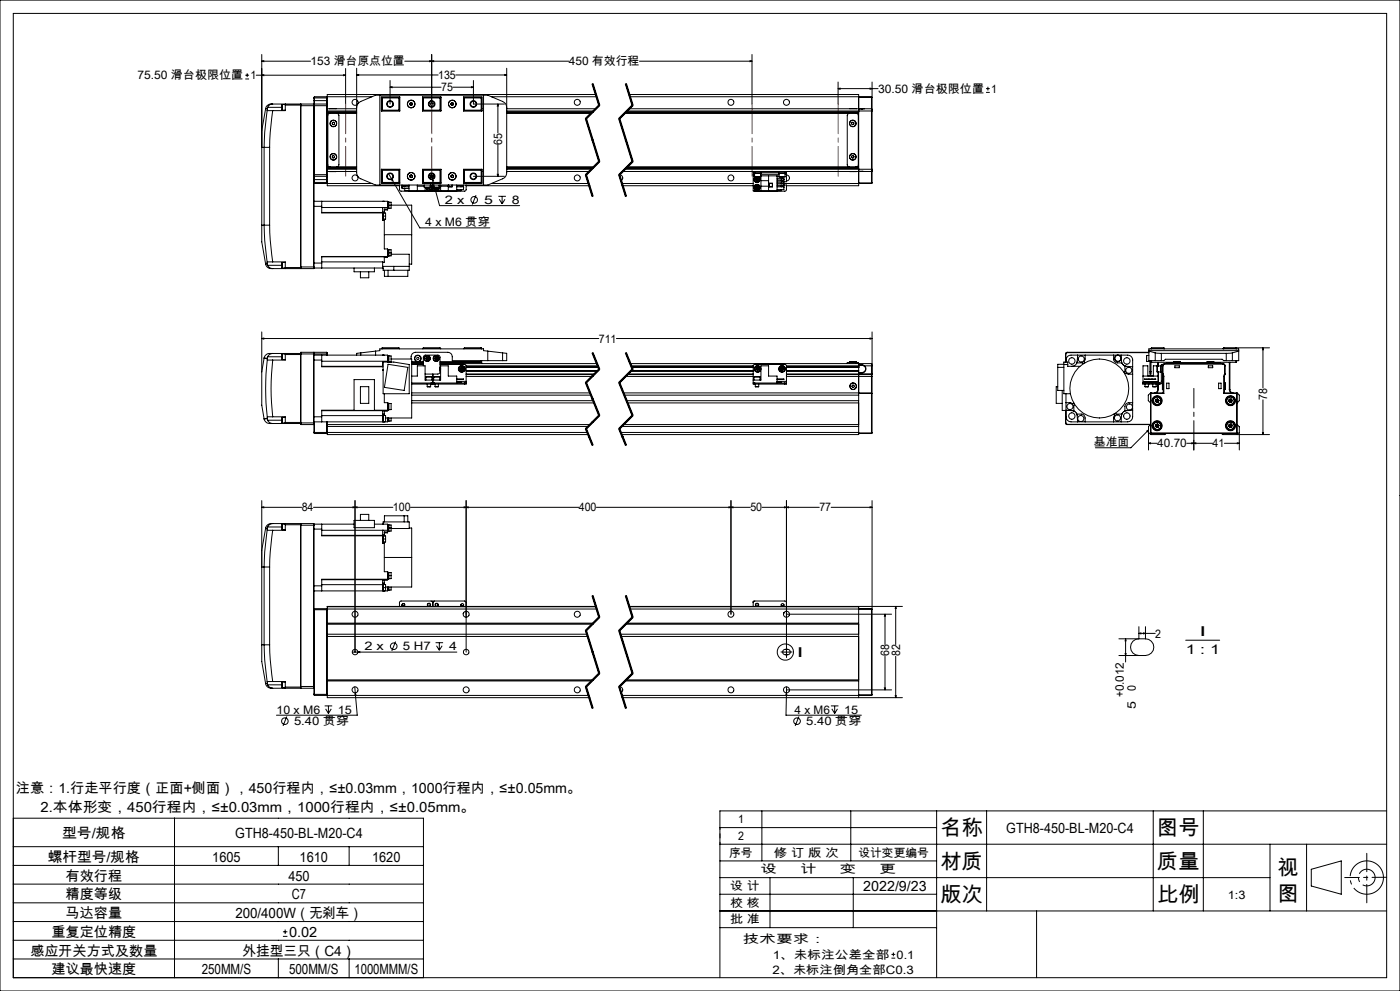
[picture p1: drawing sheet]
<svg xmlns="http://www.w3.org/2000/svg" width="420mm" height="297mm" viewBox="0 0 420 297" stroke-linecap="round" stroke-linejoin="round" font-family="sans-serif">
<g fill="none" stroke="#000" stroke-width=".3">
<path d="M0 0h420v297h-420zM4 4h412v289h-412zM78.5 18.3l.6-.1v.3zM78.5 18.3h14.7M78.5 16.3v51.2M128.9 18.2l.6 .1-.6 .2zM129.5 18.3l.6-.1v.3zM129.5 16.3v14.9M170.6 18.3h-49.2M191.8 18.3h33.8M225 18.2l.6 .1-.6 .2zM225.6 16.3v14.9"/>
<path d="M73.6 23.7h1.1M73.6 22.5h1.1M74.2 22v1.1M76.9 22.5h26.8M78.5 22.5l.6-.1v.3zM79.7 32.6l-1.2 6.6v5h.7M79.7 32.6h.5M80.2 33.1l-.8 6.5-.2 4.6M80.2 33.1l1.6 .1M80.2 32.6v.5M80.3 32.2l-.1 .4M80.3 32.2h4.3"/>
<path d="M81.8 31.2h-.3a1.65 1.65 0 0 0-1.8 1.4M81.8 33.2l-.7 6.5-.2 4.5M81.8 31.2l8.4 .1M81.8 31.2l-.8 .2-.7 .8M84.6 31.3v1.7M84.6 31.3h1M84.6 33h1M85.6 31.2v.3M85.6 31.5v1.7h-3.8M85.6 31.5h4.6M90.2 31.3v.4M90.2 31.7v48.3"/>
<path d="M90.2 31.7h8M90.3 31.2v49.3M90.3 31.2h3.8M90.3 31.2l-.1 .1M94.1 31.2v49.3M94.1 31.2l.1 .1M94.2 31.3v48.7M94.2 30.2v1.1M94.2 29.4h4M94.2 30.2h4M94.3 31.2v21.6M94.3 29v2.2"/>
<path d="M94.3 31.2h3.7M94.3 29l-.1 1.2M94.3 29h3.7M94.3 31.2l-.1 .1M98 31.2v21.6M98 29v2.2M98 31.2l.2 .1M98 29l.2 .2M98.2 31.3v.4M98.2 31.7v20.6M98.2 34h8.8M98.2 33.7h8.8"/>
<path d="M98.2 32.6h8.8M98.2 29h13.4M98.2 33.3h8.8M98.2 33.6h8.8M98.8 32.6h2.1M99 34l-.5 .2-.1 .3v15l.1 .3 .5 .2M99.7 36.8l.3-.2 .4 .3-.1 .3-.3 .2-.3-.3zM101 34l.5 .2 .2 .3v15l-.2 .3-.5 .2M103.1 22.4l.6 .1-.6 .2zM103.7 20.5v10.7M107 22.5l.6-.2v.3zM107 20.5v31.6l.9 1.3 4.8 2.1h33.6l5.1-2.3 .6-1.5v-31.2"/>
<path d="M107 22.5h24.4M107 32.2l.4-1.1 .5-.5 4.8-2.1h33.6l4.8 2.1 .6 .5 .3 1.1M113.9 28.5v27M114.4 32.6h.1M114.4 29.1h5.5v4.2h-5.5zM114.5 29.3v4M114.5 29.3h5.2M114.7 29.2v4M114.7 29.2h5.2M114.7 33.2h5.2M114.7 29.2l-.2 .1M117 26.1l.6-.1v.3z"/>
<path d="M117 24.1v7.1M117 26.1h15.3M119.7 29.3l.1-.1v4l-.1-.2M119.7 33h-5.2l.2 .2M119.7 29.3v3.7M123 31.4l.3 .1M123 31v.4M123.3 30.8l.4 .2M123.3 30.8l-.3 .2M123.7 31.4l-.4 .1M123.7 31v.4M126.8 29.1h5.5v4.2h-5.5z"/>
<path d="M126.8 29.2h5.5M126.8 33.2h5.5M127 29.3v3.7M127 29.3l-.1-.1v4l.1-.2M127 33h5M127 29.3h5M132 29.3l.2-.1v4l-.2-.2M132 29.3v3.7M135.4 31.4l.3 .1M135.4 31v.4M135.7 30.8l.3 .2M135.7 30.8l-.3 .2"/>
<path d="M135.9 26.1h6.1M136 31.4l-.3 .1M136 31v.4M136.7 22.5h15.3M139.1 29.1h5.5v4.2h-5.5zM139.1 29.2h5.3M139.1 33.2h5.3M139.3 29.3v3.7M139.3 29.3l-.1-.1v4l.1-.2M139.3 33h5.2l-.1 .2M139.3 29.3h5.2M141.4 26l.6 .1-.6 .2z"/>
<path d="M142 24.1v7.1h9.3M144.4 29.2v4M144.4 29.2l.1 .1M144.5 29.3v4M144.5 32.6h.1M145.1 28.5v27M147.5 29h31.5M149.4 31.2l.1 .6h-.3zM149.4 31.2v8.6M151.4 22.3l.6 .2-.6 .1zM152 34h25.3M152 33.7h25.6"/>
<path d="M152 32.6h26.8M152 33.3h26.1M152 33.6h25.7M175.6 35.6l4 12.9M175.9 35.5l4 12.8M177.6 25.2l2 6.4M177.8 25.1l2 6.5-4 4 4 12.8-4 4 2 6.4M177.9 25.1l2 6.4M178.8 28.3h-80.6v3M179.6 31.4l-4 4M179.9 31.7l-4 4M185.6 35.6l4 12.9"/>
<path d="M185.9 35.5l4 12.8M187.3 34h70.3M187.6 25.2l2 6.4M187.6 33.7h70M187.7 33.6h69.9M187.8 25.1l2 6.5-4 4 4 12.8-4 4M187.9 25.1l2 6.4M188.1 33.3h73.3M188.7 28.3h68.9v5M188.7 32.6h69.9M188.9 29h72.5M189.6 31.4l-4 4"/>
<path d="M189.9 31.7l-4 4M251.4 26.6l.6-.2v.3zM251.4 26.6h12M251.4 24.6v6.6M254.8 34l-.4 .2-.2 .3v15l.2 .3 .4 .2M255 32.6h1.9M255.5 36.8l.4-.2 .3 .2v.4l-.4 .2-.3-.3zM256.8 34l.5 .2 .2 .3v15l-.2 .3-.5 .2M257.6 33.3v17.4M257.6 29.2h3.8M258.6 32.7h-1v.6M258.6 32.6h.7"/>
<path d="M258.6 32.6v.1M259.3 32.6l-.7 .1M259.3 32.6h2.1M261 26.4l.6 .2-.6 .1zM261.4 33.3h.2M261.4 32.6v.7M261.4 32.6l.2 .2M261.4 29l.2 .2h-.2M261.4 29v.2M261.4 29.2v3.4M261.4 33.3v17.4M261.6 24.6v8.2"/>
<path d="M261.6 32.8v.5M261.6 33.3v17.4M295.8 27.7h1.1M295.8 26.6h1.1M296.4 26v1.1M79.2 44.2h1.7M79.2 44.2v23.3M80.9 44.2v23.3M94.2 54.6h4M94.2 52.3h4M94.2 52.7l.1 .1M94.2 53.8h4"/>
<path d="M94.2 54.8l.1 .2M94.3 52.8v2.2M94.3 52.8h3.7M94.3 55h3.7M98 52.8v2.2M98.2 52.3v.4M98.2 52.7v3h21.6M98.2 50h8.8M98.2 50.3h8.8M98.2 51.4h8.8M98.2 55h13.4M98.2 50.7h8.8"/>
<path d="M98.2 50.4h8.8M98.2 52.7l-.2 .1M98.2 54.8l-.2 .2M98.8 51.4h2.1M99.7 46.7l.4-.1 .3 .3-.1 .4-.4 .1-.2-.3zM114.4 51.4h.1M114.4 50.7h5.5v4.2h-5.5zM114.5 50.7v4M114.5 54.7h5.2M114.5 54.7l.2 .1M114.7 50.8v4M114.7 54.8h5.2"/>
<path d="M114.7 50.8l-.2 .2h5.2M114.7 50.8h5.2M116.6 52.1l.8 1.4M117.4 53.5l.5 .5-.3 .1zM117.4 53.5l8.5 14.8h21.1M119.7 51l.1-.2v4l-.1-.1M119.7 51v3.7M119.8 55.5v1.4l.5 .4 9.3-.1M120.6 55.5v.1h2.1M120.6 56h2.1M120.6 56v.3M120.6 56v.5h2.1"/>
<path d="M120.8 56.5h.4M121.4 55.6v.4l-.4-.3-.4 .3M121.4 56.5v.6h1.3M122.7 55.5v1.7h14.3v-1.7M123 53l.3 .2M123 52.6v.4M123.3 52.5l.4 .1M123.3 52.5l-.3 .1M123.7 53l-.4 .2M123.7 52.6v.4M125.2 55.5v1.7M125.2 55.8h2.1"/>
<path d="M126.8 50.7h5.5v4.2h-5.5zM126.8 54.8h5.5M126.8 50.8h5.5M127 51v3.7M127 54.8v.1M127 51l-.1-.2v4l.1-.1M127 54.7h5M127 51h5M127.3 56.1h1.8M127.3 55.5v.6M127.5 56.2v1M127.7 54.8v.1"/>
<path d="M128.2 56.2l.1 .3M128.3 56.5l.5 .1M128.7 56.2l-.4 .3M128.7 56.2l.1 .4M128.8 56.2l.4 .1M129.1 55.5v.6M129.1 55.9l.1 .4M129.1 53h.3zM129.2 53l.2 .2M129.2 56.3l-.4 .3M129.2 53.1l.1 .1M129.2 55.5a.89 .89 0 0 1-.2 1.4 .89 .89 0 0 1-1.2-.7 .91 .91 0 0 0 1.3 .8 .91 .91 0 0 0 .2-1.5"/>
<path d="M129.3 52l.4 1.7M129.4 53h.1M129.4 52.7h.5M129.4 52.4v.6M129.7 53.7l.3 .5-.2 .1zM129.7 53.7l2.2 7.9h24M129.9 52.6v.5M129.9 55.5v1.7M129.9 56.1h1.9M129.9 55.5v.6M130.6 56.2v.2M130.6 56.4l.5 .2"/>
<path d="M131 56.2l-.4 .2M131 56.2l.1 .4M131.1 56.2l.4 .1M131.3 54.8v.1M131.4 56.2l.1 .1M131.5 56.3l-.4 .3M131.8 55.6a.91 .91 0 0 1-.5 1.4 .91 .91 0 0 1-1.2-.8 .89 .89 0 0 0 1.1 .8 .89 .89 0 0 0 .6-1.3M131.8 55.5v.6M132 51l.2-.2v4.1M132 51v3.7M132 54.8v.1M132 54.7l.2 .1"/>
<path d="M132.2 55.5v1.7M132.2 55.8h2.3M134.5 55.5v1.7M134.6 55.5v.5h1v-.5M134.6 55.5v.5M135.4 53l.3 .2M135.4 52.6v.4M135.6 55.5v.5M135.7 52.5l.3 .1M135.7 52.5l-.3 .1M136 53l-.3 .2M136 52.6v.4"/>
<path d="M137 56h2.1M138.3 55.6v.4l.4-.3 .4 .3M138.3 56.8v.3h-1.3M139.1 56v.3M139.1 50.7h5.5v4.2h-5.5zM139.1 55.5v.1h-2.1M139.1 56v.8h-2.1M139.1 54.8h5.3M139.1 50.8h5.3M139.3 51v3.7M139.3 51l-.1-.2v4l.1-.1M139.3 54.7h5.2"/>
<path d="M139.8 55.5v1.4l-.3 .4-9.4-.1M139.8 55.7h37M142 52.8h9.3M142.8 58.5l-1.1 2.8M144.4 50.8v4M144.4 50.8l.1 .2h-5.2M144.5 50.7v4M144.5 51.4h.1M144.5 54.7l-.1 .1M147.5 55h29.1M149.2 52.2h.3l-.1 .6zM149.4 43.4v9.4"/>
<path d="M149.5 58.8h2.3M149.8 59.7l.8 1.4M150.6 58.8v2.3M151.5 59.7l-.9 1.4M152 50h26.2M152 50.3h25.9M152 51.4h24.8M152 50.7h25.4M152 50.4h25.8M175.6 52.5l2 6.4M175.9 52.3l2 6.5M179.6 48.3l-4 4"/>
<path d="M179.9 48.5l-4 4M185.6 52.5l2 6.4M185.8 52.5a.89 .89 0 0 1 1 .6 .89 .89 0 0 1-.5 1M185.8 52.4l2 6.4M185.9 52.3l2 6.5M186.5 55h39.5M186.8 51.4h39.2M186.8 55.7h39.2M187.4 50.7h74M187.8 50.4h69.8M187.9 50.3h69.7M188.2 50h69.4"/>
<path d="M189.6 48.3l-4 4M189.9 48.5l-4 4M226 51.4h.4M226 51.7h.4M226 51.7v.5M226 51.4v.3M226 52.2v5h7.1v-4.5h-4.9M226 52.7h.4M226 52.2h.4M226.3 51.7v.3h2v-.3M226.4 53h1.7M226.4 53h1.8"/>
<path d="M226.4 52v1M226.4 51.4v.3M226.4 51.4h9M226.4 51.7h9M226.6 53.8l.3 .5M226.7 55.9v.5M226.7 55.9l.4 .2M226.7 53l-.5 .8M226.7 56.4l.5 .2M226.8 53l-.6 .8M226.8 53.4h.5M226.8 53.4l-.2 .4"/>
<path d="M226.8 53.4l.3 .4M227.1 55.6l-.4 .3M227.1 55.6l.4 .2M227.1 55.6l.1 1M227.1 56.1l-.4 .3M227.1 56.1l.4 .2M227.1 53.8h-.5M227.1 53.8l-.2 .5M227.1 53.8l.3 .4M227.3 53.4l.3 .4M227.3 53.4l-.2 .4M227.4 54.2l-.5 .1"/>
<path d="M227.4 53a.87 .87 0 0 1 .2 1.5 .87 .87 0 0 1-1.4-.7M227.5 53a.91 .91 0 0 1 .1 1.6 .91 .91 0 0 1-1.4-.8M227.5 55.8v.5M227.5 55.8l-.4 .3M227.5 56.3l-.3 .3M227.6 53.8l-.2 .4M227.6 53.8h-.5M228.1 53h.1M228.2 52v1M228.2 52.2h5.5M228.3 52.7v4.5M228.3 54.1h2.3"/>
<path d="M228.3 55.8h2.3M230.6 52.7v4.5M230.7 54.9h1v1.1h-1zM230.7 55h1v1M233.1 53.4h2.1v.5M233.1 54.3h2.1v.5h-2.1M233.1 55.1h2.1v.5h-2.1M233.1 56h2.1M233.1 53.9h2.1M233.1 52.8h.6M233.6 51.7v.3h2v-.3M233.7 53h1.8"/>
<path d="M233.7 52v1M234.4 55.6v.4l.4-.3 .4 .3M234.4 53v.4M234.4 54.8v.3M234.4 56.8v.3h-1.3M234.4 55h27M234.6 53.4h.4M235.2 53.9a.41 .41 0 0 1-.4 .3 .41 .41 0 0 1-.4-.3v.4M235.2 53.7v.2M235.2 56v.3M235.2 55.5h.7v1.4l-.4 .4-9.3-.1M235.2 56v.8h-2.1"/>
<path d="M235.2 53.8h.1M235.4 51.4h.5M235.4 51.7h.5M235.4 51.4v.3M235.5 53h.1M235.5 52v1M235.5 52.2h.4M235.9 52.4a.9 .9 0 0 1 1 .9 .9 .9 0 0 1-1 .9M235.9 51.7v.5M235.9 51.4v.3M235.9 52.2v2.3h-.7M235.9 51.4h22.7"/>
<path d="M255 51.4h1.9M255.6 46.7l.4-.1 .2 .4-.1 .3-.4 .1-.3-.3zM257.6 50.7v5h-21.7M257.6 50.7v.6h1M257.6 54.8h3.8M258.6 51.3l.7 .1M258.6 51.4h.7M258.6 51.3v.1M259.3 51.4h2.1M261.4 50.7h.2M261.4 50.7v.7M261.4 54.8h.2"/>
<path d="M261.4 54.8v.2M261.4 51.4v3.4M261.6 50.7v.5M261.6 51.2l-.2 .2M261.6 54.8l-.2 .2M261.6 51.2v3.6M78.5 67.5v5l1.2 6.6M78.5 67.5h.7M79.2 67.5h1.7M79.2 67.5l.2 4.6 .8 6.5M79.7 79.1a1.8 1.8 0 0 0 2.1 1.4M80.2 78.6v.5"/>
<path d="M80.2 79.1l.1 .4M80.2 79.1h-.5M80.3 79.5l.7 .8 .8 .2M80.3 79.5h4.3M80.9 67.5l.2 4.5 .7 6.5M81.8 78.5l-1.6 .1M81.8 78.5h3.8v1.7M84.6 78.7v1.6M84.6 78.7h1M94.2 60.3h2.3M94.2 61.8h2.3M94.2 78.8h2.3"/>
<path d="M96.5 60.3v1.5M96.5 78.8v1.5M96.5 60.3h19.8v2.6h-1M96.5 61.8v2h18.3M96.5 63.7h18.3M96.5 78.5h18.3M96.5 62.2h19.8M114.8 63.8v1M114.8 63.8h.2v2h-.2M114.8 64.8v1.3h.5M114.8 63.7v.1M114.8 62.2h.1"/>
<path d="M114.8 62.2v1.5M114.8 62.2v.1M114.8 78.5v1.8M114.8 60.3h.2M114.8 64.8h.9M114.8 79.8h8M114.8 63.6h.5M115 63.8h.7v1M115 60.3h.1M115.3 65.7v.4M115.3 63.6v.2M115.3 66.1v8.5h1v2.3"/>
<path d="M115.3 70.3h8.2M115.7 64.8v.9h-.7M116.3 76.9l-19.8 .1M116.3 74.8h.4v2M116.3 61.5h7.2v8.8M116.3 77.1h-1v1.5l-.5-.1M116.3 62.6h-1v1M116.3 60.5h.4v2h-.4M116.3 76.9h-19.8v1.9M116.3 75.8h1M116.5 74.8v2M116.5 60.5v2"/>
<path d="M116.7 74.9h.6v.9M116.7 60.6h.6v1.8h-.6M117.3 75.8v.9l-1 .1M117.3 76.2h5.5v4.8h-7.9v-.7h-20.7M118.1 79.8v1.2M123.5 70.3v8.9h-.7M78.5 99.5v11.9M84.6 80.3h1M85.6 80.2v.3M85.6 80.2h4.6M90.2 80.4l-8.4 .1M90.2 80v.4"/>
<path d="M90.2 80h4M90.2 80.4l.1 .1M90.3 80.5h3.8M94.2 80l-.1 .5M106.2 80.3v1.2h6.1v-1.2M108.1 81.5v1.8h2.5v-1.8M115.3 81v1.8h7v-1.8M116.4 81v1.8M261.6 99.5v12.6M78.5 101.5l.6-.2v.3zM78.5 101.5h101.1M78.5 111.4v10l.7 4.2"/>
<path d="M79.2 107.3h.1M79.2 107.3l1 .1M79.2 107.3l-.7 4.1M80.2 107.4v.4M80.2 107.8l1.6 .1M80.2 107.8a75 75 0 0 0 0 17.2M80.3 106.9l-.1 .5M80.3 106.9h4.3M81.8 105.9h-.3a1.84 1.84 0 0 0-2.3 1.4M81.8 107.9a73.4 73.4 0 0 0 0 17M81.8 105.9a1.76 1.76 0 0 0-1.5 1M81.8 105.9h8.4"/>
<path d="M84.6 106.9v.9M84.6 106.1v.8M84.6 106.1h1M84.6 107.8h1M85.6 105.9v.4M85.6 106.3v1.6h-3.8M85.6 106.3h4.6M90.2 106.1h8M90.2 106.3v20.3M90.3 105.6l-.1 .7M90.3 105.6v21.6M90.3 105.6h3.8"/>
<path d="M94.1 105.6v21.6M94.1 105.6l.1 21.1M94.2 106.4h22.1v1.9M94.2 107.9h2.3M94.3 105.6v.8M94.3 105.6h3.7M94.3 105.6l-.1 .2M96.5 106.4v1.5M96.5 107.9v2h18.3v-1.4h3.3l4.7 .8v8.7h-7.9v-9.5M96.5 109.8h18.3M96.5 108.3h19.8M98 105.6v.8"/>
<path d="M98 105.6l.2 .5M98.2 106.1v.3M106.2 113.8h6.1v9.2h-6.1zM108.1 115.9h2.5v5h-2.5zM108.2 105.8l-1.2 .1v.5M108.2 105.8v.6M112.7 105.2v1.2M112.7 105.2l1.2-.1v-.5h31.2v.5l1.2 .1M112.7 105.2l-4.5 .6M114.5 104.4h5.3M114.5 104.4v.2M114.7 104.2h5l.1 .2"/>
<path d="M114.7 104.2v.4M114.7 104.2l-.2 .2M114.8 106.4h.1M114.9 110.7v.3M115 106.4h.1M115.3 118v2.7h1v2.4h-19.8M116.3 106.6h.4v2M116.3 108.3v.2M116.4 109.2l5.9 .9-1.1 6.9-5.9-.9zM116.5 106.6v1.9M116.7 106.7h.6v.9M117.3 107.6h6.2v17.7h-7.8"/>
<path d="M117.3 107.6v.9M119.8 104.4v.2M123.3 107.6a1.55 1.55 0 0 1 1.4-2h9.6a1.33 1.33 0 0 1 1.4 1.3v1.2h15.1M123.5 117.8h53.5M123.5 118.4h53.8M123.5 109h3.5M123.5 115.1h5.8M123.5 114.8h5.8M123.5 109.2h3.5M123.5 112.7h1.7v-3.1h2.3v4.3h4.7v-4.3h2.3v3.1h2.5v2.1M123.5 108.6h3.5M123.5 108.4h3.5"/>
<path d="M126.9 104.4l.1-.2h5l.2 .2M126.9 104.4h5.3M126.9 104.4v.2M127 109.6v-2.5l.4-.6 4.1-.1 .4 .3 .1 4.8-.2 .4-.5 .2h-3.8M127.7 107.5l.3 .4M127.8 112.9h.1M127.8 113h1.8M127.8 113v.9M127.8 112.9l1.8 .1M127.9 107h.5M127.9 107l-.2 .5M127.9 107l.3 .4"/>
<path d="M128.2 115.9h1M128.2 115.1v.8M128.2 107.4h.5M128.2 107.4l.2 .4M128.2 107.4l-.2 .5M128.2 107.4l-.5 .1M128.4 107l.3 .4M128.4 107l-.2 .4M128.4 107.8l-.4 .1M128.7 107.4l-.3 .4M129.2 115.1v.8M129.3 114.8h1.1"/>
<path d="M129.3 115.1h.6M129.3 114.8v.3M129.6 113v.9M129.9 115.1h.5M129.9 112.1v3M130.1 112.9h.1M130.1 113h1.8M130.1 113v.9M130.1 112.9l1.8 .1M130.4 115.1h8.9M130.4 114.8h8.9M130.4 114.8v.3"/>
<path d="M130.4 107.5l.2 .4M130.5 115.9h1M130.5 115.1v.8M130.6 107h.5M130.6 107l-.2 .5M130.6 107l.5 .8M130.8 107.4h.5M130.8 107.4l-.2 .5M130.8 107.4l-.4 .1M131.1 107l.2 .4M131.1 107l-.3 .4M131.1 107.8l-.5 .1"/>
<path d="M131.3 107.4l-.2 .4M131.5 115.1v.8M131.9 113v.9M132 110l.2 .5-.2 .6M132 109.2l7.7 .2 .1 4.9M132 110.2v.7M132 110.3v.5M132 109h47M132 108.4h12.4M132.2 104.4v.2M137 114.4h1.3v.2h-1.3M137 113.6h2.1l-2.1 .1"/>
<path d="M137 114.3h2.8M138.1 110.3v.5M138.1 110.3l.4 .3M138.1 110.8l.4 .3M138.5 110.1l-.4 .2M138.5 110.1l.4 .2M138.5 110.1v1M138.5 110.6l-.4 .2M138.5 110.6l.5 .2M138.9 110.3l.1 .5M138.9 110.3l-.4 .3M139 110.8l-.5 .3"/>
<path d="M139.2 104.4h5.3M139.2 104.4v.2M139.3 114.8h.5M139.3 114.8v.3M139.8 114.8v.3h-.5M139.8 114.3v.5M139.8 110h39.7M139.8 111.2h39.5M139.8 110.1h39.7M139.8 111.1h39.6M139.8 109.6h39.5M139.8 112.1h38.6"/>
<path d="M139.8 112.3h38.4M139.8 112.8h37.8M139.8 109.9h39.6M139.8 111.2h39.4M144.4 104.2h-5.1l-.1 .2M144.4 108.4l.1 .2h-12.5M144.4 104.2v.4M144.4 108.1v.3M144.4 104.2l.1 .2M144.5 104.4v.2M144.5 108.1v.9M146.3 105.2v2.9"/>
<path d="M146.3 105.2l4.5 .6M150.8 105.8l1.2 .1v2.2h-1.2M150.8 105.8v2.3M175.6 114.7l4 9.9M175.9 114.6l4 9.8M177.6 105.8l2 4.9M177.8 105.8l2 4.9-4 4 4 9.8-4 4 2 4.9M177.9 105.7l1 2.5M178.9 108.2l1 2.4zM179.6 110.6l-4 4M179.9 110.8l-4 4M184.9 101.5h76.7"/>
<path d="M185.6 114.7l4 9.9M185.9 114.6l4 9.8M187 117.8h74.4M187.3 118.4h70.3M187.6 105.8l2 4.9M187.6 112.8h38.4M187.8 105.8l2 4.9-4 4 4 9.8-4 4 2 4.9M187.9 105.7l2 4.9M188.2 112.3h37.8M188.4 112.1h37.6M189.1 109h72.3M189.2 111.2h36.8"/>
<path d="M189.3 111.2h36.7M189.3 109.6h36.7M189.4 111.1h36.6M189.4 109.9h36.6M189.5 110h36.5M189.5 110.1h36.5M189.6 110.6l-4 4M189.9 110.8l-4 4M226 114.8h.4M226 113.9h2.3v-4.3h2.3v3.1h2.5v2.1M226.2 112.9h.1M226.2 113h.2"/>
<path d="M226.2 113v.9M226.2 112.9h.2M226.4 112.9h1.6M226.4 114.8v.3M226.4 115.1h9M226.4 114.8h9M226.6 115.9h1M226.6 115.1v.8M226.8 110.8l.4 .3M226.9 110.3l-.1 .5M226.9 110.3l.4 .3M227.3 110.6l-.1 .5"/>
<path d="M227.3 110.6l.4 .2M227.3 110.1l-.4 .2M227.3 110.1l.4 .2M227.3 110.1v.5M227.6 115.1v.8M227.7 110.8l-.5 .3M227.7 110.3v.5M227.7 110.3l-.9 .5M228 113h.1M228 113v.9M233.1 114.4h1.3v.2h-1.3M233.1 113.6h2.1l-2.1 .1"/>
<path d="M233.1 114.3h2.8M234.1 110.3l.1 .5M234.1 110.3l1 .5M234.2 110.8l.4 .3M234.6 110.1l-.5 .2M234.6 110.1l.4 .2M234.6 110.1v1M235 110.3l.1 .5M235 110.3l-.8 .5M235.1 110.8l-.5 .3M235.4 114.8h.5M235.4 114.8v.3"/>
<path d="M235.9 109.9l21.7 .1M235.9 111.2h21.7h-21.7M235.9 114.3v-4.7l-.3-.3-9.2-.1-.4 .4v5.5h.4M235.9 114.8v.3h-.5M235.9 114.3v.5M235.9 110h21.7M235.9 110.1h21.7M235.9 111.1h21.7M235.9 109.6h21.7M235.9 112.3h25.5M235.9 112.8h25.5M254.8 108.4h2"/>
<path d="M254.8 108.7h-.6v.3M254.8 108.4v.6M254.8 108.7h2M254.9 108.7h1.9M255.8 115.4h.4l.1 .4-.2 .3h-.4l-.1-.4zM256.8 108.7h.7v.3M256.8 108.4v.6M257.6 109.6v20.6h-71.1M257.6 110h.1M257.6 117.9h3.8M257.6 111.8h1M257.6 111.7h1"/>
<path d="M257.6 109.5h1M258.6 109.3h-1v-.3v.6M258.6 109.5l.7 .2M258.6 109.3l.7 .3M258.6 109.3v.2M258.6 111.7v.1M259.3 109.7a1.07 1.07 0 0 1 .3 1.2 1.07 1.07 0 0 1-1 .8M259.3 109.6a1.19 1.19 0 0 1 .4 1.3 1.19 1.19 0 0 1-1.1 .9M259.3 109.6h2.1M259.3 109.6v.1M261 101.3l.6 .2-.6 .1zM261.4 117.8v.1"/>
<path d="M261.4 117.8l.2 .1h-.2M261.4 109v.6M261.4 109l.2 .1v.5h-.2M261.4 112l.2 .1M261.4 112v.3M261.4 112.8h.2M261.4 112.3v.5M261.4 109.6v2.4M261.4 112.8v5M261.4 117.9v11.8M261.4 112l-25.5 .1M261.6 112.1l-.2 .2"/>
<path d="M261.6 112.1v.7M261.6 112.8v16.9M317.3 110.1h1.9M317.3 115.9h-.4v5h1.8M318.7 117v6h2.2M319.2 109.2h-1.9v7.8h1.9M319.2 109.3h1.1M319.7 106.1h.1M319.7 106.1v2.4M319.8 106.1v2.4M319.8 118v6.9a1.57 1.57 0 0 0 1.5 1.5h2.8M320.1 105.7l-.3 .4"/>
<path d="M320.1 105.6l-.4 .5M320.1 105.6h24.6M320.1 105.6v.1M320.1 105.7h24.6M323 108.8a1.55 1.55 0 0 1-1.4 1M323 108.8h1.8l.2 .2M323.3 106.4l-.3 2.4M324 109.8h-3.7v-1.3h-1.1v9.5h1.9M325.5 106.4v1.3l-.3 .7 .2 .4M334.1 106.4v1.2a1.21 1.21 0 0 0 1.1 1.2h1.3l1 .9M335.2 106.4h-13.9a1.62 1.62 0 0 0-1.5 2.1M335.5 106.4h2.8a1.45 1.45 0 0 1 1.5 1.5v13.9"/>
<path d="M336.3 106.4l.1 1.2a1.83 1.83 0 0 0 1.1 2.1M337.5 112l.3-.2 .6 .3h1.4M337.5 109.7v1.7l-.3 .2M337.5 109.7l2.3 .2M342.9 112.7h4.6M343 114.4h4.3v.2h-4.3zM343.3 113.6l.9 .1zM343.4 114.8h-.6v.3h.6M343.4 115.1h1.3M343.4 114.8h4.5M343.4 114.8v.3M343.5 115.9h1"/>
<path d="M343.5 115.1v.8M344 106.5v1.8M344 108.3h1M344 106.5h.7M344.5 113.6l.5 .1zM344.5 115.1v.8M344.7 115.1h1M344.7 114.8v.3M344.7 105.1h26.9M344.7 105.2l1.9 .6M345 111.4v.7h.3v-.7M345 111.4h.3"/>
<path d="M345 108.1v3.3M345.2 117.9v-.1l.1 .1M345.2 117.9h.1M345.2 117.9v11.8M345.3 117.9h3.8M345.3 104.4h4M345.3 104.4v.2M345.3 108.1v3.3M345.3 117.9v11.8M345.3 108.4l.2 .2M345.3 113.6l.6 .1zM345.5 104.2h3.6"/>
<path d="M345.5 108.6h6.6M345.5 104.2l-.2 .2M345.5 104.2v.4M345.5 108.1v.5M345.7 115.1h2.2M345.7 114.8v.3M345.8 115.9h1.1M345.8 115.1v.8M346.2 113.6l.5 .1zM346.6 108.1h1.8M346.6 105.8l1.8 .1M346.6 108.1h-1.9v-3.5h26.9v3.5h-1.9"/>
<path d="M346.6 105.8v2.3M346.7 119.7l-.1 .5M346.7 119.7l.8 .8M346.9 115.1v.8M347.1 109.7l.1 1.8zM347.2 111.5h1M347.3 116.8a.96 .96 0 0 1-1 1M347.3 116.8h.2M347.3 108.6v1M347.3 115.1v1.7M347.3 119.6l.4 .4M347.3 119.6l-.6 .1"/>
<path d="M347.3 119.6l-.2 .5M347.5 111.5v3.3M347.5 116.8l-.6 1M347.5 108.6v1.1M347.5 115.1v1.7M347.7 120l-.2 .5M347.7 120l-.6 .1M347.9 114.8v.3M348.2 109.7l-2.2-.1v3h-1.7v-3h-1.4v5.2M348.4 109.6h-.2v1.9h.2M348.4 114.3l-.5 .5M348.4 114.3h.4"/>
<path d="M348.4 105.9h19.5M348.4 108.1h.7l.5-.4h17l.5 .4h.8M348.4 109.7h.4M348.4 105.9v2.2M348.4 109.7v4.6M348.7 114.8l.1 2M348.7 114.8h.1M348.8 114.8h-.1M348.8 112.1v.2M348.8 109.6v-.4h-.4v.5M348.8 114.3a.79 .79 0 0 1-.9 .8M348.8 109.6h.1"/>
<path d="M348.8 112v.3M348.8 112h.1M348.8 114.8v2M348.8 116.8h.1M348.8 114.8h.1M348.8 109.6v4.7M348.8 112.3l.2 .5M348.9 112v.1M348.9 109.6v2.4M348.9 114.8h.1M348.9 112.1l.2 .7M348.9 112.1l-.1 .2"/>
<path d="M348.9 114.8v2M349 116.7l-.1 .1M349 112.8h.1M349 117.8l.1 .1M349 117.8h-3.8l-.7 .6v1.7l.7 .7M349 112.8v5M349.1 104.2v.4M349.1 112.8v5.1M349.1 104.2l.2 .2M349.3 104.4v.2M349.4 109v.1M349.4 109.1l-.5 .5"/>
<path d="M349.4 109l-.5 .1-.1 .5M349.4 109h17.5M349.4 109.1h17.5M350 114.8h.7v1.7h-.7zM350.8 108.7h-.7v.3M350.8 108.7h14.7M350.8 108.7v.3M352.1 108.4h2.1M352.1 108.6l.1 .1M352.1 108.6h2.1M352.1 108.4v.3M352.5 109.6h1.3v.6h-1.3z"/>
<path d="M354.2 108.6l-.1 .1M354.2 108.4v.2M362.1 108.4h2M362.1 108.6l.1 .1M362.1 108.6h2M362.1 108.4v.2M362.5 109.6h1.3v.6h-1.3zM364.1 108.4v.2M364.1 108.6h6.7M365.5 108.7h.6v.3M365.5 108.7v.3M365.6 114.8h.7v1.7h-.7z"/>
<path d="M366.9 109.1l.5 .5M366.9 109v.1M366.9 109l.4 .1 .2 .5M367 104.4h4M367 104.4v.2M367.1 112.8h.2M367.1 117.9h3.9M367.1 104.2v.4M367.1 112.8v5.1M367.1 104.2l-.1 .2M367.3 116.7v.1M367.3 117.8l-.2 .1"/>
<path d="M367.3 117.8h3.9l.6 .6v1.7l-.6 .7M367.3 112.8v5M367.3 114.8h.1M367.3 112.1l.2 .2M367.3 112.1l-.2 .7M367.3 114.8v2M367.3 116.8h.2M367.3 114.8h.2M367.4 109.6h.1M367.4 112l-.1 .1M367.4 112h.1M367.4 109.6v2.4"/>
<path d="M367.5 112.3l-.2 .5M367.5 114.8v2M367.5 112.1v.2M367.5 112v.3M367.5 109.6v2.5M367.9 108.1h1.8M367.9 105.9v2.2M368.8 119.7l-.2 .5M368.8 119.7l.7 .8M368.8 116.8l.6 1M368.8 116.8h.2M368.8 108.6v8.2"/>
<path d="M369 116.8a.96 .96 0 0 0 1 1M369 108.6v8.2M369.3 119.6l.4 .4M369.3 119.6l-.5 .1M369.3 119.6l-.2 .5M369.7 105.8l-1.8 .1M369.7 120l-.2 .5M369.7 120l-.6 .1M369.7 105.8v2.3M370.8 108.1v.5M371 117.9v-.1l.2 .1M371 117.9h.2"/>
<path d="M371 104.4l-.2-.2v.4M371 104.4v.2M371 108.1l-.2 .5M371 117.9v11.8M371.2 117.9v11.8M371.6 105.2l-1.9 .6M378.9 104.2v12.1M378.9 119.8v10.4M378.9 104.2l.1 .6h-.3zM380.9 104.2h-13.8M79.2 125.6a2.06 2.06 0 0 0 2.6 1.3M79.2 125.6h.1"/>
<path d="M80.2 125.4l.1 .5M80.2 125.4l-1 .2M80.2 125v.4M80.3 125.9l.7 .8 .8 .2M80.3 125.9h4.3M81.8 124.9l-1.6 .1M81.8 124.9h3.8v1.7M81.8 126.9h8.4M84.6 125.9v.8M84.6 125.1v.8M84.6 125.1h1M84.6 126.7h1"/>
<path d="M85.6 126.6v.3M85.6 126.6h4.6M90.2 126.6l.1 .6M90.2 126.7h4M90.3 127.2h3.8M94.2 126.7v.5M94.2 129.5h4M94.2 124.9h2.3M94.2 127.2h-.1M94.2 127.2l.1 2.7M94.3 129.9h3.7M94.3 126.4v3.5"/>
<path d="M96.5 124.9v1.5M96.5 124.6h18.3M98 126.4v3.5M98.2 129.7l-.2 .2M98.2 126.4v3.8h78.3M98.2 129.6h78M98.2 127.8h78.3M98.2 127.2h78.8M106.2 122.9h-9.7v2M112.3 122.9h4M114.8 123.1h.1M114.8 123.1v1"/>
<path d="M114.8 124.6v1.8M114.8 124.5h.2v1.9M114.8 124.1v.5M114.8 124.1h.5M115 124.5h.7v1.9h-.7M115.3 124.1v.4M115.3 126.4h.1M116.3 120.9h.4v1.9l-.4 .1M116.3 123.2h-1v.9M116.3 125.3v1.1h-22.1M116.5 120.9v2M116.5 125.3v1"/>
<path d="M116.7 120.9h.6v1.9h-.6M116.7 125.3v1h-.4M117.3 125.3v.9h-.6M123.5 120.1h54.4M123.5 120.8h54.7M175.6 128.6l2 4.9M175.9 128.4l2 4.9M179.6 124.4l-4 4M179.9 124.6l-4 4M185.6 128.6l2 4.9M185.9 128.4l2 4.9M186.2 129.6h71.4"/>
<path d="M186.4 127.8h71.2M187 127.2h70.6M188 120.1h69.6M188.2 120.8h69.4M189.6 124.4l-4 4M189.9 124.6l-4 4M257.6 129.7h3.8M257.6 129.9h3.8M261.4 129.7v.2M261.4 129.7h.2M261.6 129.7l-.2 .2M319.7 126.7l.4 .5"/>
<path d="M319.7 126.7h.1M319.7 123v3.7M319.8 126.7l.3 .5M319.8 123v3.7M319.8 120.7h1.4l.6 .3 .4-.2M319.8 122.9l2.4 .3M320.1 127.2h25.1l-.6 .6v7.1M320.1 127.2h25.1M320.1 127.2h.1M322.1 123.2l.4 .2M322.2 123.2l.8 .9M322.4 121.3l-.2 .1v1.8"/>
<path d="M322.9 123.8l.1 .3M323 124.1h1.4a1.14 1.14 0 0 1 1.1 1.2v1.1M323 124.1l.3 2.3M334.2 124.1l.2 .3-.3 .6v1.4M334.6 123.8l.2 .3h1.7M336.5 124.1l-.2 2.3M336.8 123.8l-.3 .3M337.5 123.2l-1 .9M337.5 123.2l-.4 .2M339.8 120.7h-1.2a1.21 1.21 0 0 0-1.1 1.1v1.4M339.8 122.9l-2.3 .3M339.8 122.1v2.8a1.51 1.51 0 0 1-1.5 1.5h-13.9"/>
<path d="M344 129.2l.6-.3-.4 .5zM344.6 129.6l.6 .6h4.3l.3-.3M344.6 128.9l-5.3 5.3h-10.7M344.6 132.9l.6-.2v.3zM344.6 132.9h2.6M345.2 129.7h.1M345.2 129.7l.1 .2M345.3 129.7v.2M345.3 129.7h25.7M345.3 129.9h25.7M346.6 127.7l.4 .5M346.6 120.2l.4 .4"/>
<path d="M346.7 127.2l-.1 .5M346.7 127.2l.8 .8M347.1 120.1l-.1 .5M347.1 120.1l-.5 .1M347.3 127l.4 .5M347.3 127l-.6 .2M347.3 127l-.3 1.2M347.5 128l-.5 .2M347.5 120.5l-.5 .1M347.7 127.5l-.2 .5M347.7 127.5l-1.1 .2M356 132.9h7.8"/>
<path d="M357.5 132.7l.6 .2-.6 .1zM358.1 132.9l.6-.2v.3zM358.1 132v2.9M366.5 129.9l.3 .3h14.1M367.3 132.9h4.5M368.6 127.7l.4 .5M368.6 120.2l.4 .4M368.8 127.2l-.2 .5M368.8 127.2l.7 .8M369.1 120.1l-.1 .5M369.1 120.1l-.5 .1M369.3 127l.4 .5"/>
<path d="M369.3 127l-.5 .2M369.3 127l-.3 1.2M369.5 128l-.5 .2M369.5 120.5l-.5 .1M369.7 127.5l-.2 .5M369.7 127.5l-1.1 .2M371 129.7h.2M371 129.7v.2M371.2 129.7l-.2 .2M371.2 127.2l.6 .7v7M371.2 132.7l.6 .2-.6 .1zM371.8 129.6l-.6 .6"/>
<path d="M378.7 129.6h.3l-.1 .6zM78.5 152l.6-.1v.3zM78.5 152h12M78.5 150v43.2M79.7 158.3l-1.2 6.6v5h.7M79.7 158.3l.5 .1M80.2 158.8l-.8 6.6-.2 4.5M80.2 158.8l1.6 .1M80.2 158.4v.4M80.3 157.9l-.1 .5M80.3 157.9h4.3M81.8 156.9h-.2a1.78 1.78 0 0 0-1.9 1.4"/>
<path d="M81.8 158.9l-.7 6.5-.2 4.5M81.8 156.9l8.4 .1M81.8 156.9a1.64 1.64 0 0 0-1.5 1M84.6 157.2v1.5M84.6 157.1h.1M84.6 157.1v1.6M84.6 157.1h1M84.6 158.7h1M85.6 156.9v.4M85.6 157.3v1.6h-3.8M85.6 157.3h4.6M90.2 157v.4"/>
<path d="M90.2 157.4v48.3M90.2 157.4h4M90.3 156.9v49.4M90.3 156.9h3.8M90.3 156.9l-.1 .1M94.1 152h23.8M94.1 156.9v49.4M94.1 156.9l.1 .5M94.2 157.4l.1 51M94.2 157.1h12M94.2 158.6h2.3M96.5 158.6v2l18.5-.1v2h-.2"/>
<path d="M96.5 157.1v1.5M96.5 158.9h19.8M105.9 151.9l.6 .1-.6 .2zM106.2 156h6.1v2.1h-6.1zM106.5 152l.6-.1v.3zM106.5 150v45.4M108.1 156v-1.8h2.5v1.8M112.3 157.1h4v2.6h-1M114.8 158.9h.1M114.8 158.9v1.4M114.8 157.1l.1-.7h7.9v2h-5.5M115.3 156.4v-1.8h7v1.8"/>
<path d="M116.3 159.4h-1v.9M116.3 157.3h.4v1.9h-.4M116.3 158.3h1M116.5 157.3v1.9M116.7 157.3h.6v1M117.3 158.3v.9h-.6M121.2 154.6v1.8M122.8 158.3h.7v8.8M139.2 151.9l.6 .1-.6 .2zM139.8 152l.6-.1v.3zM139.8 150v45.4M173.6 152h-50.4"/>
<path d="M178.9 152h46.2M218.7 151.9l.6 .1-.6 .2zM219.3 152l.6-.1v.3zM219.3 150v34.1M235.3 151.9l.6 .1-.6 .2zM235.9 152l.6-.1v.3zM235.9 150v43.7M245.8 152h-17.2M249.3 152h12.3M261 151.9l.6 .1-.6 .2zM261.6 150v58.2M79.2 169.9h1.7"/>
<path d="M79.2 169.9v23.3M80.9 169.9v23.3M94.2 175.6h2.3M96.5 175.6v1.5M96.5 175.2h18.3M96.5 160.4h18.3M114.8 161.5v1.3h.5M114.8 160.4v1.1M114.8 161.5h.1M114.8 173.7h.1M114.8 173.7v1.1M114.8 175.2v1.9"/>
<path d="M114.8 175.1h.2v2M114.8 160.3v.1M114.8 174.8v.4M114.8 161.5h.9M114.8 174.8h.5M114.8 160.3h.5M114.8 176.1h.9M115 160.6h.7v.9M115 175.2h.7v.9M115.3 162.5v.3M115.3 174.8v.4M115.3 160.3v.3"/>
<path d="M115.3 162.8v8.5h1v2.4h-19.8M115.3 177v.1M115.3 167.1h8.2M115.7 161.5v1h-.7M115.7 176.1v.9h-.7M116.3 173.6h-19.8v2M116.3 171.5l.4 .1v1.9h-.2M116.3 173.8h-1v1M116.3 175.9v1.2h-22.1M116.3 172.5h1M116.5 171.5v2h-.2M116.5 175.9v1"/>
<path d="M116.7 171.6h.6v.9M116.7 175.9v1h-.4M117.3 172.5v.9h-.6M117.3 175.9v.9h-.6M123.5 167.1v8.8h-7.8M177.6 178.6l2 6.4M177.8 178.6l2 6.4-4 4 4 12.8-4 4 2 6.4M177.9 178.5l1 3.2M187.6 178.6l2 6.4M187.8 178.6l2 6.4-4 4 4 12.8-4 4 2 6.4M187.9 178.5l2 6.4M78.5 193.2v5.1l1.2 6.6"/>
<path d="M78.5 193.2h.7M79.2 193.2l.2 4.6 .8 6.6M79.2 193.2h1.7M80.9 193.2l.2 4.5 .7 6.6M94.2 182.8h4M94.3 182.4v26M94.3 182.4h3.7M94.3 182.4l-.1 .2M98 182.4v26M98 182.4l.2 .2M98.2 190.7h.1M98.2 186.8h79.8"/>
<path d="M98.2 187.1h79.5M98.2 182.5h80.8M98.2 181.9h80.6M98.2 190.7h78.1M105.7 195.4h31.4M107.4 195.4l.6-.1v.3zM118.7 192.3l-1.2 2.8M120.6 181.2v.2M120.8 180.9h.4M121.4 181.2v.2h-.8M128.5 181.7a.5 .5 0 0 1-.2-.7 .5 .5 0 0 1 .8 0 .5 .5 0 0 1-.2 .7M129.6 180.2h.5"/>
<path d="M129.9 180.2v1.5M130.7 192.6h2.2M130.8 181.7a.5 .5 0 0 1-.2-.7 .5 .5 0 0 1 .8 0 .5 .5 0 0 1-.2 .7M131 193.5l.8 1.4M131.8 192.6v2.3M132.6 193.5l-.8 1.4M138.3 181.2v.2M139.1 181.2v.2h-.8M139.1 183.6v.1M139.1 183.6l-.1 .3M139.8 180.6l-.3-.5h-9.3l-.3 .5-.5-.5h-9.1l-.5 .4v1.2M175.6 189l4 12.9"/>
<path d="M175.9 188.9l4 12.9M176.1 190.1h-77.9M178.8 181.7h-80.6v27.4h78.6M178.9 181.7l1 3.2zM179.6 184.9l-4 4M179.9 185.1l-4 4M185.6 189l4 12.9M185.9 188.9l4 12.9M186.1 190.1h71.5M186.3 190.7h71.3M187.7 187.1h69.9M188 186.8h69.6"/>
<path d="M188.8 181.9h68.8M189 182.5h68.6M189.6 184.9l-4 4M189.9 185.1l-4 4M226 180.6l.3-.5h9.2l.4 .5M226.2 180.2h-.2v1.5M226.9 181.7a.5 .5 0 0 1-.2-.7 .5 .5 0 0 1 .8 0 .5 .5 0 0 1-.2 .7M234.4 181.2v.2M235 194.8l.6-.2a1.14 1.14 0 0 1 1.4 .5 .83 .83 0 0 1-.7 1.1 1.1 1.1 0 0 1-1.5-.8zM235.1 195.4h1.7M235.2 181.2v.2h-.8M235.2 183.6v.1"/>
<path d="M235.2 183.6l-.1 .3M235.9 194.6v1.6M235.9 184.1h31.6M257.6 181.7v27.4M257.6 182.6h3.8M257.6 182.4h3.8M261.4 182.4l.2 .2h-.2M261.4 182.4v.2M261.4 182.6v25.6M265.5 184.1l.1 .6h-.3zM265.5 184.1v9.1M265.5 196.7v10.1"/>
<path d="M268.7 181.7l.2 .6h-.3zM268.7 181.7v11.5M268.7 196.7v12.4M270.7 181.7h-82M335.7 191.4h7.9M337.5 195.9h.3l-.1 .6zM337.7 191.4l.1 .6h-.3zM337.7 191.4v7M341.7 189.8l.6-.1v.3zM341.7 187.8v3.6a2.5 2.5 0 0 0-2.5 2.6 2.5 2.5 0 0 0 2.5 2.5M341.7 189.8h4.9M343 189.7l.6 .1-.6 .2z"/>
<path d="M343.6 191.4a2.5 2.5 0 0 1 2.5 2.6 2.5 2.5 0 0 1-2.5 2.5h-7.9M343.6 187.8v3.6M355.7 191.9h10.2M79.7 204.9a1.83 1.83 0 0 0 2.1 1.4M80.2 204.4v.4M80.2 204.8l.1 .4M80.2 204.8l-.5 .1M80.3 205.2a1.66 1.66 0 0 0 1.5 1.1M80.3 205.2h4.3M81.8 204.3l-1.6 .1M81.8 204.3h3.8v1.6M84.6 204.4v1.7"/>
<path d="M84.6 204.4h1M84.6 206.1h1M85.6 205.9v.4M85.6 205.9h4.6M86 214.7l-1.1 2.9M90.2 206.2l-8.4 .1M90.2 205.7v.5M90.2 205.7h4M90.2 206.2l.1 .1M90.3 206.3h3.8M94.2 206.2l-.1 .1M94.2 208h4"/>
<path d="M94.3 208.4h3.7M97.4 211.6h2.3M97.7 212.4l.8 1.4M98.2 208.4h78.4M98.2 204.1h79.3M98.2 203.8h79.6M98.2 208.2l-.2 .2M98.5 211.6v2.2M99.4 212.4l-.9 1.4M106.4 205.8l.2 1.8M106.6 207.6l.2 .6h-.3zM106.6 207.6l.6 6.7h-24.3"/>
<path d="M175.6 205.9l2 6.4M175.9 205.8l2 6.4M179.6 201.7l-4 4M179.9 201.9l-4 4M185.6 205.9l2 6.4M185.8 205.9a.89 .89 0 0 1 1 .6 .89 .89 0 0 1-.5 1.1M185.9 205.8l2 6.4M186.5 208.4h74.9M187.5 204.1h70.1M187.9 203.8h69.7M189.6 201.7l-4 4M189.9 201.9l-4 4"/>
<path d="M235.9 206.8h31.6M235.9 207.6l.1 .6h-.2zM236 205.8l-.2 8.5h22.6M239.7 214.7l-1.2 2.9M249.3 211.6h2.2M249.6 212.4l.8 1.4M250.4 211.6v2.2M251.2 212.4l-.8 1.4M257.6 208.2h3.8M261.4 208.2h.2M261.4 208.2v.2M261.6 208.2l-.2 .2"/>
<path d="M265.3 206.2h.3l-.1 .6zM268.6 208.5h.3l-.2 .6zM270.7 209.1h-83.9M4 245.2h123v47.8M4 253.7h123M4 259.4h123M52.4 245.2v47.8M83.5 253.7v5.7M104.7 253.7v5.7M216 253h200M216 248h65M216 258h65"/>
<path d="M228.6 243v15M255.2 243v15M281 243v50M296 243v30M346 243v30M361 243v30M381 253v20M392 253v20M416 243h-200v50M4 265h123M4 270.6h123M4 276.2h123"/>
<path d="M84.9 279.3h1.3M85.5 278.6v1.3M216 278h65M216 273h200M216 263h165M216 268h65M231 263v15M256 263v15M311 273v20M393.4 260.5l9-2.5v10l-9-2.5zM4 281.8h123M4 287.4h123"/>
<path d="M83.5 287.4v5.6M84.9 280.6h1.3M104.7 287.4v5.6M267.4 287.2h1.2M267.4 286h1.2M268 285.5v1.1"/>
<circle cx="100" cy="37" r=".96"/>
<circle cx="100" cy="37" r="1"/>
<circle cx="106.5" cy="30.7" r=".9"/>
<circle cx="117" cy="31.2" r="1.01"/>
<circle cx="117" cy="31.2" r=".84"/>
<circle cx="123.3" cy="31.2" r="1.12"/>
<circle cx="123.3" cy="31.2" r="1.14"/>
<circle cx="129.5" cy="31.2" r=".42"/>
<circle cx="129.5" cy="31.2" r=".83"/>
<circle cx="129.5" cy="31.2" r=".99"/>
<circle cx="135.7" cy="31.2" r="1.12"/>
<circle cx="135.7" cy="31.2" r="1.14"/>
<circle cx="142" cy="31.2" r="1"/>
<circle cx="142" cy="31.2" r=".83"/>
<circle cx="173.2" cy="30.7" r=".91"/>
<circle cx="219.3" cy="30.7" r=".9"/>
<circle cx="235.9" cy="30.7" r=".91"/>
<circle cx="255.8" cy="37" r=".94"/>
<circle cx="255.8" cy="37" r=".99"/>
<circle cx="100" cy="47" r=".94"/>
<circle cx="100" cy="47" r=".99"/>
<circle cx="106.5" cy="53.3" r=".89"/>
<circle cx="117" cy="52.8" r=".84"/>
<circle cx="117" cy="52.8" r="1.01"/>
<circle cx="123.3" cy="52.8" r="1.12"/>
<circle cx="123.3" cy="52.8" r="1.14"/>
<circle cx="129.5" cy="52.8" r=".43"/>
<circle cx="129.5" cy="52.8" r=".83"/>
<circle cx="129.5" cy="52.8" r=".99"/>
<circle cx="135.7" cy="52.8" r="1.12"/>
<circle cx="135.7" cy="52.8" r="1.14"/>
<circle cx="142" cy="52.8" r=".83"/>
<circle cx="142" cy="52.8" r="1"/>
<circle cx="142.2" cy="59.9" r=".98"/>
<circle cx="173.2" cy="53.3" r=".9"/>
<circle cx="219.3" cy="53.3" r=".89"/>
<circle cx="227.1" cy="56.1" r=".9"/>
<circle cx="227.1" cy="56.1" r=".87"/>
<circle cx="255.8" cy="47" r=".95"/>
<circle cx="255.8" cy="47" r="1"/>
<circle cx="125.3" cy="107.4" r=".91"/>
<circle cx="125.3" cy="107.4" r=".34"/>
<circle cx="125.4" cy="107.4" r="1"/>
<circle cx="128.2" cy="107.4" r=".9"/>
<circle cx="128.2" cy="107.4" r=".86"/>
<circle cx="130.8" cy="107.4" r=".9"/>
<circle cx="130.9" cy="107.4" r=".86"/>
<circle cx="138.5" cy="110.6" r="1"/>
<circle cx="138.5" cy="110.6" r=".87"/>
<circle cx="138.5" cy="110.5" r=".9"/>
<circle cx="227.3" cy="110.6" r="1"/>
<circle cx="227.3" cy="110.6" r=".86"/>
<circle cx="227.3" cy="110.6" r=".9"/>
<circle cx="234.6" cy="110.6" r="1"/>
<circle cx="234.6" cy="110.6" r=".87"/>
<circle cx="234.6" cy="110.5" r=".9"/>
<circle cx="255.9" cy="115.8" r=".95"/>
<circle cx="255.9" cy="115.8" r="1.01"/>
<circle cx="321.6" cy="108.2" r=".96"/>
<circle cx="324.4" cy="107.6" r=".92"/>
<circle cx="329.8" cy="116.4" r="8.8"/>
<circle cx="335.3" cy="107.4" r=".92"/>
<circle cx="335.4" cy="107.4" r=".98"/>
<circle cx="338" cy="108.2" r=".97"/>
<circle cx="338.6" cy="111" r=".92"/>
<circle cx="321" cy="121.9" r=".93"/>
<circle cx="321.6" cy="124.7" r=".96"/>
<circle cx="324.2" cy="125.4" r=".92"/>
<circle cx="335.2" cy="125.3" r=".92"/>
<circle cx="338" cy="124.7" r=".97"/>
<circle cx="338.8" cy="122" r=".92"/>
<circle cx="347.1" cy="120.1" r="1.33"/>
<circle cx="347.1" cy="120.1" r="1.13"/>
<circle cx="347.1" cy="127.6" r="1.13"/>
<circle cx="347.1" cy="127.6" r="1.34"/>
<circle cx="347.1" cy="127.6" r="1.16"/>
<circle cx="347.1" cy="120.1" r="1.49"/>
<circle cx="347.1" cy="127.6" r="1.5"/>
<circle cx="369.1" cy="120.1" r="1.5"/>
<circle cx="369.1" cy="120.1" r="1.33"/>
<circle cx="369.1" cy="127.6" r="1.17"/>
<circle cx="369.1" cy="120.1" r="1.17"/>
<circle cx="369.1" cy="127.6" r="1.51"/>
<circle cx="369.1" cy="127.6" r="1.13"/>
<circle cx="369.1" cy="120.1" r="1.13"/>
<circle cx="369.1" cy="127.6" r="1.34"/>
<circle cx="106.5" cy="195.4" r=".84"/>
<circle cx="106.5" cy="184.1" r=".89"/>
<circle cx="118.1" cy="193.7" r=".99"/>
<circle cx="121" cy="181.3" r=".42"/>
<circle cx="128.7" cy="181.3" r=".4"/>
<circle cx="131" cy="181.3" r=".41"/>
<circle cx="138.7" cy="181.3" r=".42"/>
<circle cx="139.8" cy="184.1" r=".9"/>
<circle cx="139.8" cy="195.4" r=".84"/>
<circle cx="173.2" cy="184.1" r=".9"/>
<circle cx="219.3" cy="184.1" r=".89"/>
<circle cx="227.1" cy="181.3" r=".41"/>
<circle cx="234.8" cy="181.3" r=".42"/>
<circle cx="235.6" cy="195.4" r="2.42"/>
<circle cx="235.9" cy="184.1" r=".9"/>
<circle cx="85.5" cy="216.1" r="1"/>
<circle cx="106.5" cy="206.7" r=".9"/>
<circle cx="139.8" cy="206.7" r=".91"/>
<circle cx="173.2" cy="206.7" r=".91"/>
<circle cx="219.3" cy="206.7" r=".9"/>
<circle cx="235.9" cy="206.7" r=".91"/>
<circle cx="239.1" cy="216.1" r=".99"/>
</g>
<path d="M412.4 262.3a2.5 2.5 0 0 0-4.1-1.1 2.5 2.5 0 0 0 1 4.2 2.5 2.5 0 0 0 3.2-2.9l-.1-.2" fill="none" stroke="#000" stroke-width=".3" stroke-dasharray="30.5 1.3 1.3 1.3" stroke-dashoffset="24.5" stroke-linecap="butt"/>
<path d="M414.8 261.5a5 5 0 0 0-8.3-2 5 5 0 0 0 2.2 8.3 5 5 0 0 0 6.2-6l-.1-.3" fill="none" stroke="#000" stroke-width=".3" stroke-dasharray="30.5 1.3 1.3 1.3" stroke-dashoffset="16.7" stroke-linecap="butt"/>
<g fill="none" stroke="#000" stroke-width=".3" stroke-dasharray="6.3 1.3 1.3 1.3 5.1">
<path d="M177.8 25.1l2 6.5M179.8 31.6l-4 4M187.8 25.1l2 6.5M189.8 31.6l-4 4M175.8 52.4l2 6.4M179.8 48.4l-4 4M185.8 52.4l2 6.4M189.8 48.4l-4 4M177.8 105.8l2 4.9M179.8 110.7l-4 4M187.8 105.8l2 4.9M189.8 110.7l-4 4"/>
<path d="M175.8 128.5l2 4.9M179.8 124.5l-4 4M185.8 128.5l2 4.9M189.8 124.5l-4 4M177.8 178.6l2 6.4M187.8 178.6l2 6.4M179.8 185l-4 4M189.8 185l-4 4M175.8 205.8l2 6.4M179.8 201.8l-4 4M185.8 205.8l2 6.4M189.8 201.8l-4 4"/>
</g>
<path d="M175.8 114.7l4 9.8M185.8 114.7l4 9.8" fill="none" stroke="#000" stroke-width=".3" stroke-dasharray="6.3 1.3 1.3 1.3 5.1" stroke-dashoffset="5.5"/>
<path d="M175.8 35.6l4 12.8M185.8 35.6l4 12.8M175.8 189l4 12.8M185.8 189l4 12.8" fill="none" stroke="#000" stroke-width=".3" stroke-dasharray="6.3 1.3 1.3 1.3 5.1" stroke-dashoffset="4.1"/>
<path d="M358.2 116.4v15.5" fill="none" stroke="#000" stroke-width=".3" stroke-dasharray="30.5 1.3 1.3 1.3" stroke-dashoffset="24.6"/>
<path d="M235.1 195.4h-.8M236 196.2v.9M236 194.6v-.9M236.8 195.4h.8" fill="none" stroke="#000" stroke-width=".3" stroke-dasharray="30.5 1.3 1.3 1.3"/>
<path d="M410 255.7v14.9" fill="none" stroke="#000" stroke-width=".3" stroke-dasharray="30.5 1.3 1.3 1.3" stroke-dashoffset="25"/>
<path d="M403.4 263l12.6-.1" fill="none" stroke="#000" stroke-width=".3" stroke-dasharray="30.5 1.3 1.3 1.3" stroke-dashoffset="26.1"/>
<path d="M216 248v5" fill="none" stroke="#000" stroke-width=".3" stroke-dasharray="30.5 1.3 1.3 1.3" stroke-dashoffset="29.9"/>
<path d="M103.7 52.8v-21.7M129.5 52.8v-21.7M225.6 52.8v-21.7M251.5 52.8v-21.7" fill="none" stroke="#f00" stroke-width=".3" stroke-dasharray="30.5 1.3 1.3 1.3" stroke-dashoffset="21.6"/>
<g fill="#000">
<path d="M344 129.2l.6-.3-.4 .5z"/>
<path d="M149.4 31.2l.1 .6h-.3zM149.2 52.2h.3l-.1 .6zM268.7 181.7l.2 .6h-.3zM268.6 208.5h.3l-.2 .6z"/>
<path d="M261 26.4l.6 .2-.6 .1zM251.4 26.6l.6-.2v.3zM225 18.2l.6 .1-.6 .2zM129.5 18.3l.6-.1v.3zM261 151.9l.6 .1-.6 .2zM235.9 152l.6-.1v.3zM343 189.7l.6 .1-.6 .2zM341.7 189.8l.6-.1v.3z"/>
<path d="M78.5 101.5l.6-.2v.3zM261 101.3l.6 .2-.6 .1zM117 26.1l.6-.1v.3zM141.4 26l.6 .1-.6 .2zM107 22.5l.6-.2v.3zM151.4 22.3l.6 .2-.6 .1zM117.4 53.5l.2 .6 .3-.1zM129.7 53.7l.1 .6 .2-.1zM78.5 22.5l.6-.1v.3zM103.1 22.4l.6 .1-.6 .2zM78.5 18.3l.6-.1v.3zM128.9 18.2l.6 .1-.6 .2zM106.6 207.6l-.1 .6h.3zM235.9 207.6l-.1 .6h.2zM107.4 195.4l.6 .2v-.3zM78.5 152l.6-.1v.3zM105.9 151.9l.6 .1-.6 .2z"/>
<path d="M358.1 132.9l.6-.2v.3zM371.2 132.7l.6 .2-.6 .1z"/>
<path d="M357.5 132.7l.6 .2-.6 .1zM344.6 132.9l.6-.2v.3z"/>
<path d="M378.7 129.6h.3l-.1 .6zM378.9 104.2l.1 .6h-.3z"/>
<path d="M106.5 152l.6-.1v.3zM139.2 151.9l.6 .1-.6 .2z"/>
<path d="M139.8 152l.6-.1v.3zM218.7 151.9l.6 .1-.6 .2z"/>
<path d="M219.3 152l.6-.1v.3zM235.3 151.9l.6 .1-.6 .2z"/>
<path d="M265.5 184.1l.1 .6h-.3zM265.3 206.2h.3l-.1 .6zM337.7 191.4l.1 .6h-.3zM337.5 195.9h.3l-.1 .6z"/>
</g>
<g font-size="6.3">
<text x="282.1" y="250.3">名称</text>
<text x="347.1" y="250.3">图号</text>
<text x="282.1" y="260.3">材质</text>
<text x="347.1" y="260.3">质量</text>
<text x="383.3" y="262.1">视</text>
<text x="383.3" y="269.9">图</text>
<text x="282.1" y="270.3">版次</text>
<text x="347.1" y="270.3">比例</text>
</g>
<g font-size="4.2">
<text x="4.8" y="237.6">注意：1.行走平行度（正面+侧面），450行程内，≤±0.03mm，1000行程内，≤±0.05mm。</text>
<text x="12.2" y="243.3">2.本体形变，450行程内，≤±0.03mm，1000行程内，≤±0.05mm。</text>
<text x="18.6" y="251.3">型号/规格</text>
<text x="70.6" y="251.3">GTH8-450-BL-M20-C4</text>
<text x="301.9" y="249.5">GTH8-450-BL-M20-C4</text>
<text x="14.4" y="258.3">螺杆型号/规格</text>
<text x="19.7" y="263.9">有效行程</text>
<text x="63.7" y="258.3">1605</text>
<text x="86.5" y="263.9">450</text>
<text x="89.9" y="258.3">1610</text>
<text x="111.7" y="258.3">1620</text>
<text x="19.7" y="269.5">精度等级</text>
<text x="87.6" y="269.5">C7</text>
<text x="259" y="267">2022/9/23</text>
<text x="19.7" y="275.2">马达容量</text>
<text x="70.6" y="275.2">200/400W（无刹车）</text>
<text x="15.4" y="280.8">重复定位精度</text>
<text x="86.7" y="280.8">0.02</text>
<text x="9.1" y="286.4">感应开关方式及数量</text>
<text x="72.7" y="286.4">外挂型三只（C4）</text>
<text x="15.5" y="292">建议最快速度</text>
<text x="60.5" y="292">250MM/S</text>
<text x="86.7" y="292">500MM/S</text>
<text x="106.4" y="292">1000MMM/S</text>
</g>
<g font-size="4.1">
<text x="359.8" y="190.7">I</text>
<text x="239.1" y="196.9">I</text>
<text x="355.7" y="195.9">1 : 1</text>
</g>
<g font-size="3.5">
<text x="41.2" y="23.8">75.50 滑台极限位置 1</text>
<text x="93.2" y="19.6">153 滑台原点位置</text>
<text x="131.5" y="23.7">135</text>
<text x="170.6" y="19.6">450 有效行程</text>
<text x="132.3" y="27.4">75</text>
<text x="263.4" y="27.8">30.50 滑台极限位置 1</text>
<text x="150.6" y="43.3" transform="rotate(-90 150.6 43.3)">65</text>
<text x="133.5" y="61.1">2 x</text>
<text x="145.2" y="61.1">5</text>
<text x="153.6" y="61.1">8</text>
<text x="127.6" y="67.8">4 x M6 贯穿</text>
<text x="179.7" y="102.7">711</text>
<text x="380.2" y="119.8" transform="rotate(-90 380.2 119.8)">78</text>
<text x="328.2" y="133.7">基准面</text>
<text x="347.2" y="134.1">40.70</text>
<text x="363.8" y="134.1">41</text>
<text x="90.5" y="153.3">84</text>
<text x="117.9" y="153.3">100</text>
<text x="173.6" y="153.3">400</text>
<text x="225.1" y="153.3">50</text>
<text x="245.8" y="153.3">77</text>
<text x="346.6" y="191.1">2</text>
<text x="109.3" y="194.9">2 x</text>
<text x="120.9" y="194.9">5 H7</text>
<text x="134.7" y="194.9">4</text>
<text x="266.8" y="196.7" transform="rotate(-90 266.8 196.7)">68</text>
<text x="270" y="196.7" transform="rotate(-90 270 196.7)">82</text>
<text x="337.2" y="209" transform="rotate(-90 337.2 209)">+0.012</text>
<text x="340.7" y="207.2" transform="rotate(-90 340.7 207.2)">0</text>
<text x="83" y="213.9">10 x M6</text>
<text x="101.3" y="213.9">15</text>
<text x="238.4" y="213.9">4 x M6</text>
<text x="253.2" y="213.9">15</text>
<text x="340.7" y="212.5" transform="rotate(-90 340.7 212.5)">5</text>
<text x="88.2" y="217.4">5.40 贯穿</text>
<text x="241.8" y="217.4">5.40 贯穿</text>
<text x="221.4" y="246.8">1</text>
<text x="221.4" y="251.8">2</text>
<text x="218.8" y="256.8">序号</text>
<text x="232.2" y="256.8">修 订 版 次</text>
<text x="257.5" y="256.8">设计变更编号</text>
<text x="228.2" y="261.8">设</text>
<text x="240.1" y="261.8">计</text>
<text x="252" y="261.8">变</text>
<text x="263.9" y="261.8">更</text>
<text x="219.1" y="266.7">设 计</text>
<text x="368.3" y="269.3">1:3</text>
<text x="219.1" y="271.7">校 核</text>
<text x="219.1" y="276.7">批 准</text>
<text x="222.9" y="282.7">技术要求：</text>
<text x="231.8" y="287.3">1、未标注公差全部 0.1</text>
<text x="231.7" y="291.8">2、未标注倒角全部C0.3</text>
</g>
</svg>
